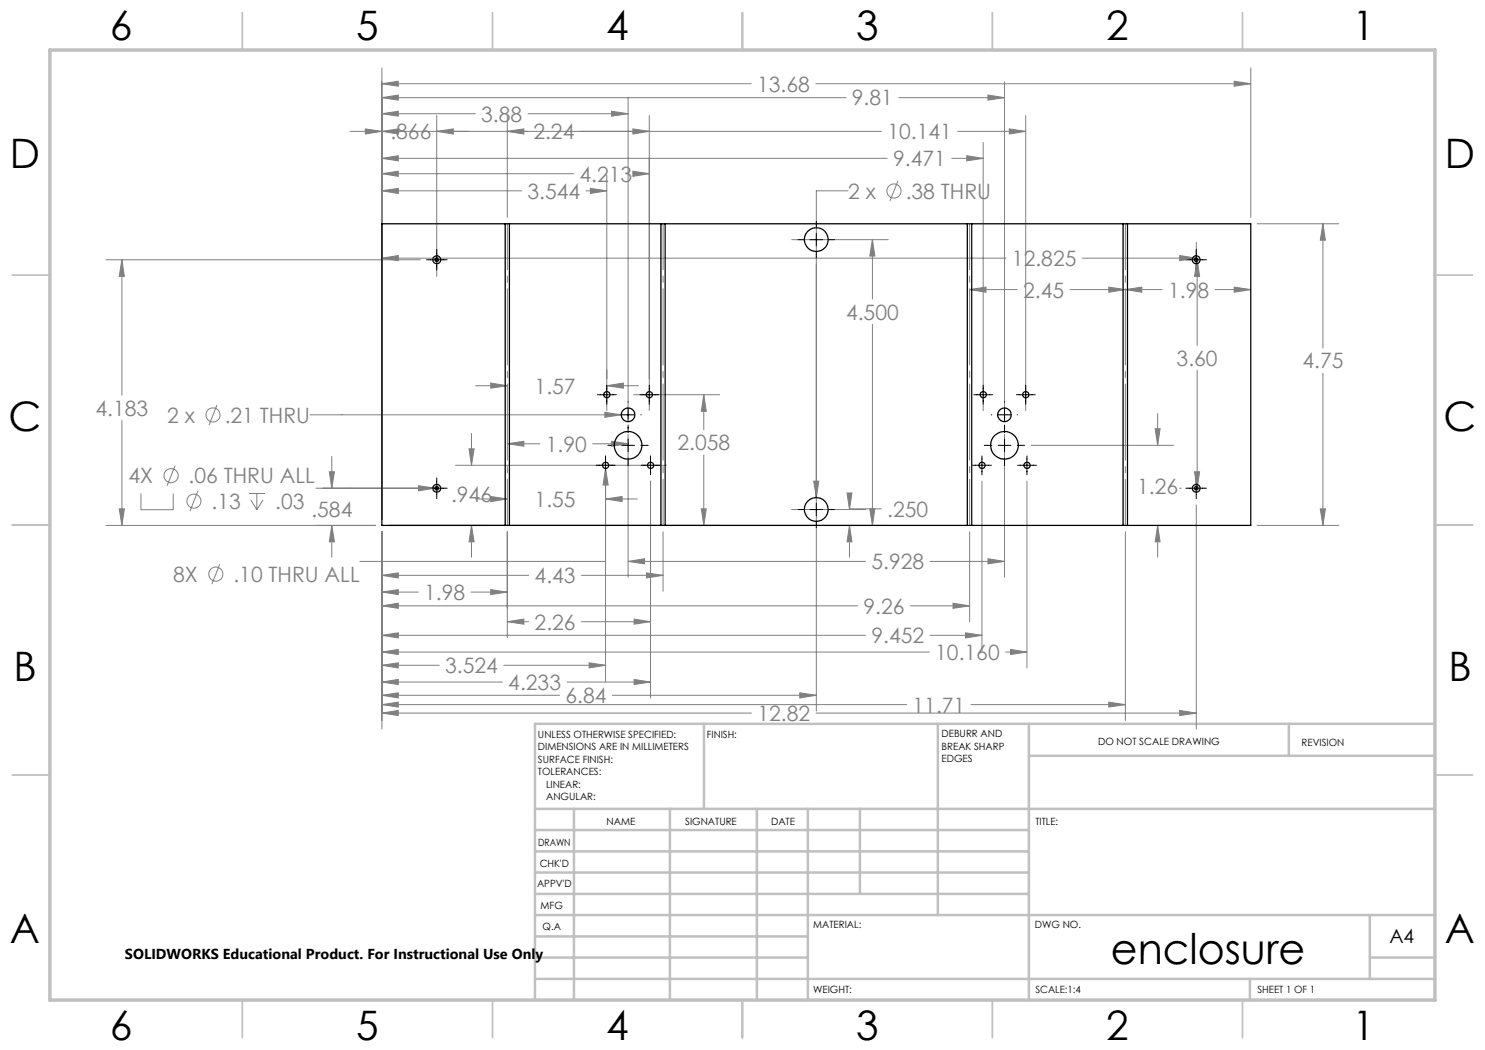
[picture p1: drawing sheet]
<svg xmlns="http://www.w3.org/2000/svg" width="297mm" height="210mm" viewBox="0 0 297 210" stroke-linecap="round" stroke-linejoin="round" font-family="sans-serif">
<g fill="none" stroke="#808080" stroke-width=".2">
<path d="M76.4 16.7l3.3-.4v.9zM76.4 19.5l3.3-.5v1zM76.4 13.6v90.2M76.4 16.7h73.8M76.4 19.5h92.8M125.6 19.6v64.1M163.2 16.7h87M179.7 19.5h21.2M197.6 19l3.3 .5-3.3 .5zM200.9 16.4v67.3M246.8 16.3l3.4 .4-3.4 .5zM250.2 13.6v29.9"/>
<path d="M70 26.3h106.3M73.1 25.8l3.3 .5-3.3 .5zM76.4 34.7l3.3-.5v1.1zM76.4 38.2l3.3-.5v1zM76.4 31.7l3.3-.6v1.1zM76.4 26.3l3.3-.5v1zM76.4 22.7l3.3-.4v.9zM76.4 34.7h38.3M76.4 38.2h27.9M76.4 31.7h101M76.4 22.7h18.7M87.3 26.3l3.4-.5v1z"/>
<path d="M87.3 23.1v32.2M101.5 26.3l3.3-.5v1zM101.5 23.1v20.4M105.6 22.7h20M117.2 38.2h4.2M118.1 37.7l3.3 .5-3.3 .5zM121.4 35v47.1M122.3 22.3l3.3 .4-3.3 .5zM126.6 34.2l3.3 .5-3.3 .6zM126.6 25.8l3.3 .5-3.3 .5zM127.6 34.7h2.3M129.9 23.1v59"/>
<path d="M169.6 38.2h-6.3v104M179.6 36.2l-1.6 4M190.4 31.7h6.2M191.5 26.3h13.6M193.4 31.1l3.2 .6-3.2 .5zM196.6 28.5v53.6M201.9 25.8l3.2 .5-3.2 .5zM205.1 23.1v59M21.2 52h62.8M24.4 52l.5 3.3h-1.1zM24.4 52v27M76.4 51.6l3.3-.5v1z"/>
<path d="M76.4 51.6h124.8M158.3 47.9h19.4M174.5 47.9l.5 3.3h-1zM174.5 47.9v11.9M193.9 57.9l3.3-.5v1zM193.9 57.9h9.5M214 57.9h18.4M216.5 51.6h22.8M221.8 57.4l3.3 .5-3.3 .5zM225.1 57.9l3.3-.5v1zM235.9 52h.4M235.9 51.1l3.4 .5-3.4 .5z"/>
<path d="M239.3 48.5v6.8M239.4 52l.5 3.3h-1zM239.4 52v17.1M243 57.9h7.2M246.8 57.4l3.4 .5-3.4 .5zM251.4 44.8h16.4M264.6 44.8l.5 3.2h-1zM264.6 44.8v24.8M95.1 77.1h6.4M98.1 76.6l3.4 .5-3.4 .5zM121.4 77.1l3.3-.5v1zM121.4 77.1h6.3"/>
<path d="M126.7 78.9h17.2M140.8 78.9l.5 3.4h-1zM140.8 78.9v7.1M174.5 64.9v40.2M239.4 74.1v23.5M264.6 74.6v30.5M24.4 84.1v21M28.2 98.7v3.2h6.4v-3.2M35 93.1l-1.6 4M39.6 98.2l-1.6 4M43.4 81l-1.6 4M49.8 98.7h3.2"/>
<path d="M51.4 98.7v3.2M62 83h62.2M63.2 97.6h23.8M65.9 94.4h1l-.5 3.2zM66.4 91.3v6.3M83.7 97.1l3.3 .5-3.3 .6zM91.1 93.1h42.2M93.8 89.8h1l-.5 3.3zM94.3 86.7v6.4M95.1 99.8h6.4M98.1 99.3l3.4 .5-3.4 .5zM101.5 88.8l3.3-.5v.9z"/>
<path d="M101.5 88.8h6.5M118.5 88.8h7.1M121 82.5l3.2 .5-3.2 .5zM121.1 93.7l.5 3.3h-1zM121.1 99.8l3.3-.5v1zM121.1 93.7v42.5M121.1 99.8h6.4M122.3 88.3l3.3 .5-3.3 .4zM125.6 86.9v28.6M130.1 96.2v43.4M140.8 91v14.1M162.7 96.2h1.1l-.5 3.3z"/>
<path d="M169.4 98.6h1l-.5 3.3zM196.4 96.2v34M200.9 86.9v28.6M205.4 96.2v37.4M206.2 89.1h28.5M231 85.8h1l-.5 3.3zM231.5 82.7v6.4M235.9 97.6h.4M238.9 94.4h1l-.5 3.2zM21.2 105.1h53.9M23.8 101.8h1.1l-.5 3.3zM44 112.8l-1.6 4"/>
<path d="M50.2 100l1.2 1.9M52.6 100l-1.2 1.9M66.4 105.1l.5 3.3h-1zM66.4 105.1v6.3M72 112.3h49.1M76.4 118.4l3.3-.5v1zM76.4 115.1l3.3-.5v1zM76.4 106.4v39.4M76.4 118.4h7.2M76.4 115.1h29.3M77.6 105.1h100.1M94.2 118.4h7.3"/>
<path d="M94.3 105.1l.5 3.3h-1zM94.3 105.1v6.3M98.1 117.9l3.4 .5-3.4 .5zM101.5 106.4v21.1M116.3 115.1h16.3M125.6 112.3l3.3-.5v1zM125.6 112.3h47.5M129.3 114.6l3.3 .5-3.3 .5zM132.6 106.4v11.8M140.3 101.8h1l-.5 3.3zM158.3 101.9h14.8M169.9 105.1l.5 3.3h-1z"/>
<path d="M169.9 105.1v6.3M174 101.8h1l-.5 3.3zM176.2 101.8h-6.3v.1M186 112.3h14.9M193.9 106.4v17.9M197.6 111.8l3.3 .5-3.3 .5zM225.1 106.4v37.7M231.5 105.1l.5 3.3h-1zM231.5 105.1v6.3M239.3 101v44.8M251.4 105.1h16.4M264.1 101.8h1l-.5 3.3z"/>
<path d="M76.4 136.4l3.3-.5v1zM76.4 133.1l3.3-.5v1zM76.4 127.1l3.3-.5v1zM76.4 130.4l3.3-.5v1zM76.4 139.1l3.3-.5v1zM76.4 121.2l3.3-.6v1.1zM76.4 136.4h24.1M76.4 133.1h11.4M76.4 127.1h96.7M76.4 130.4h109.5M76.4 139.1h35.5M76.4 121.2h95.1"/>
<path d="M100.8 133.1h20.3M101.5 124.3l3.3-.5v1zM101.5 124.3h4.2M113.4 136.4h16.7M116.3 124.3h13.8M117.8 132.6l3.3 .5-3.3 .5zM122.5 139.1h40.8M126.8 135.9l3.3 .5-3.3 .5zM126.8 123.8l3.3 .5-3.3 .5zM159.9 138.6l3.4 .5-3.4 .5zM182.1 121.2h11.8M186 127.1h10.4"/>
<path d="M190.6 120.6l3.3 .6-3.3 .5zM193.1 126.6l3.3 .5-3.3 .5zM201.1 130.4h4.3M202.1 129.9l3.3 .5-3.3 .5zM76.4 142.6l3.3-.5v1zM76.4 140.9l3.3-.5v1zM76.4 142.6h73.9M76.4 140.9h104.9M163.2 142.6h76.1M194.2 140.9h30.9M221.8 140.4l3.3 .5-3.3 .5zM235.9 142.1l3.4 .5-3.4 .5z"/>
<circle cx="178.8" cy="38.2" r="1.41"/>
<circle cx="34.2" cy="95.1" r="1.41"/>
<circle cx="42.6" cy="83" r="1.42"/>
<circle cx="38.8" cy="100.2" r="1.4"/>
<circle cx="43.2" cy="114.8" r="1.41"/>
</g>
<g fill="none" stroke="#c0c0c0" stroke-width=".35">
<path d="M48.5 2.5v7.5M98.5 2.5v7.5M148.5 2.5v7.5M198.5 2.5v7.5M248.5 2.5v7.5M2.5 55h7.5M287 55h7.5M2.5 105h7.5M287 105h7.5M2.5 155h7.5M287 155h7.5M48.5 200v7.5"/>
<path d="M98.5 200v7.5M148.5 200v7.5M198.5 200v7.5M248.5 200v7.5"/>
</g>
<g fill="none" stroke="#c0c0c0" stroke-width=".5">
<path d="M140.8 144.8v17M187.6 144.8v38.2M205.8 144.8v55.2M205.8 151.2h81.2M257.8 144.8v6.4M287 144.8h-180v55.2M107 161.8h180M107 178.8h98.8M107 174.5h98.8M107 170.3h98.8M107 166h98.8M114.8 161.8v38.2"/>
<path d="M134 161.8v38.2M151.4 161.8v38.2M161.6 161.8v38.2M172 161.8v17M107 195.8h180M107 191.5h54.6M107 187.3h54.6M107 183h180M250 195.8v4.2M274 191.5h13M274 183v12.8"/>
</g>
<path d="M10 10h277v190h-277z" fill="none" stroke="#c0c0c0" stroke-width=".7"/>
<path d="M101.5 44.7v60.4M132.6 44.7v60.4M193.9 105.1v-60.4M225.1 105.1v-60.4" fill="none" stroke="#808080" stroke-width=".2" stroke-dasharray="15.2 1.3 1.3 1.3" stroke-dashoffset="6"/>
<g fill="none" stroke="#000" stroke-width=".2">
<path d="M85.3 52h4.1M87.3 49.9v4.1M159.6 47.9h1.1M162 47.9h2.5M163.3 44.3v1.1M163.3 46.7v2.5M163.3 50.5v1.1M165.8 47.9h1.1M237.2 52h4.1M239.3 49.9v4.1M119.5 78.9h3.8M121.4 77v3.8"/>
<path d="M128 78.9h3.8M129.9 77v3.8M194.8 78.9h3.7M196.6 77v3.8M203.3 78.9h3.7M205.1 77v3.8M85.3 97.6h4.1M87.3 95.6v4.1M119.2 93.1h3.8M121.1 91.2v3.8M121.6 89.1h1.5M123 83h.1"/>
<path d="M124.4 89.1h2.5M124.4 83h2.5M125.6 80.3v.1M125.6 81.7v2.5M125.6 85v1.5M125.6 87.8v2.5M125.6 91.6v1.5M128.2 89.1h1.4M128.2 83h.1M128.2 93.1h3.8M130.1 91.2v3.8M163.3 98.2v1.2"/>
<path d="M194.5 93.1h3.8M196.4 91.2v3.8M196.8 89.1h1.6M198.3 83h.1M199.6 89.1h2.6M199.6 83h2.6M200.9 80.3v.1M200.9 81.7v2.5M200.9 85v1.5M200.9 87.8v2.5M200.9 91.6v1.5M203.4 89.1h1.5"/>
<path d="M203.4 83h.1M203.5 93.1h3.8M205.4 91.2v3.8M237.2 97.6h4.1M239.3 95.6v4.1M159.6 101.9h1.1M162 101.9h2.5M163.3 100.6v2.6M163.3 104.4v1.1M165.8 101.9h1.1"/>
</g>
<path d="M83.7 97.1v1.1l3.3-.6zM73.1 25.8l3.3 .5-3.3 .5zM87.3 26.3l3.4-.5v1zM76.4 51.6l3.3-.5v1zM235.9 51.1l3.4 .5-3.4 .5zM23.8 101.8h1.1l-.5 3.3zM24.4 52l.5 3.3h-1.1zM66.4 105.1l.5 3.3h-1zM65.9 94.4h1l-.5 3.2zM121.1 93.7l-.5 3.3h1zM76.4 34.7l3.3-.5v1.1zM126.6 34.2l3.3 .5-3.3 .6zM76.4 38.2l3.3-.5v1zM118.1 37.7l3.3 .5-3.3 .5zM76.4 136.4l3.3-.5v1zM126.8 135.9l3.3 .5-3.3 .5zM76.4 133.1l3.3-.5v1zM117.8 132.6l3.3 .5-3.3 .5zM76.4 31.7l3.3-.6v1.1zM193.4 31.1l3.2 .6-3.2 .5zM76.4 26.3l3.3-.5v1zM201.9 25.8l3.2 .5-3.2 .5zM76.4 127.1l3.3-.5v1zM193.1 126.6l3.3 .5-3.3 .5zM76.4 130.4l3.3-.5v1zM202.1 129.9l3.3 .5-3.3 .5zM140.3 101.8h1l-.5 3.3zM140.8 78.9l.5 3.4h-1zM94.3 105.1l.5 3.3h-1zM93.8 89.8h1l-.5 3.3zM162.7 96.2l.6 3.3 .5-3.3zM76.4 139.1l3.3-.5v1zM159.9 138.6l3.4 .5-3.4 .5zM174 101.8h1l-.5 3.3zM174.5 47.9l.5 3.3h-1zM169.9 105.1l.5 3.3h-1zM169.4 98.6h1l-.5 3.3zM239.4 52l.5 3.3h-1zM238.9 94.4h1l-.5 3.2zM76.4 16.7l3.3-.4v.9zM246.8 16.3l3.4 .4-3.4 .5zM264.6 44.8l.5 3.2h-1zM264.1 101.8h1l-.5 3.3zM76.4 142.6l3.3-.5v1zM235.9 142.1l3.4 .5-3.4 .5zM76.4 22.7l3.3-.4v.9zM122.3 22.3l3.3 .4-3.3 .5zM197.6 19l3.3 .5-3.3 .5zM76.4 19.5l3.3-.5v1zM121 82.5v1l3.2-.5zM125.6 112.3l3.3-.5v1zM197.6 111.8l3.3 .5-3.3 .5zM231 85.8h1l-.5 3.3zM231.5 105.1l.5 3.3h-1zM98.1 76.6l3.4 .5-3.4 .5zM121.4 77.1l3.3-.5v1zM126.6 25.8l3.3 .5-3.3 .5zM101.5 26.3l3.3-.5v1zM98.1 99.3l3.4 .5-3.4 .5zM121.1 99.8l3.3-.5v1zM101.5 124.3l3.3-.5v1zM126.8 123.8l3.3 .5-3.3 .5zM193.9 57.9l3.3-.5v1zM221.8 57.4l3.3 .5-3.3 .5zM225.1 57.9l3.3-.5v1zM246.8 57.4l3.4 .5-3.4 .5zM101.5 88.8l3.3-.5v.9zM122.3 88.3l3.3 .5-3.3 .4zM76.4 118.4l3.3-.5v1zM98.1 117.9l3.4 .5-3.4 .5zM129.3 114.6l3.3 .5-3.3 .5zM76.4 115.1l3.3-.5v1zM76.4 121.2l3.3-.6v1.1zM190.6 120.6l3.3 .6-3.3 .5zM76.4 140.9l3.3-.5v1zM221.8 140.4l3.3 .5-3.3 .5z" fill="#808080"/>
<g fill="none" stroke="#000" stroke-width=".25">
<path d="M76.4 44.8h173.8v60.3h-173.8zM101 44.8v60.3M101.9 44.8v60.3M132.2 44.8v60.3M133 44.8v60.3M193.5 44.8v60.3M194.3 44.8v60.3M224.6 44.8v60.3M225.5 44.8v60.3"/>
<circle cx="87.3" cy="51.9" r=".81"/>
<circle cx="87.3" cy="52" r=".35"/>
<circle cx="163.2" cy="47.9" r="2.38"/>
<circle cx="239.2" cy="52" r=".36"/>
<circle cx="239.3" cy="51.9" r=".81"/>
<circle cx="121.4" cy="78.9" r=".62"/>
<circle cx="129.9" cy="78.9" r=".62"/>
<circle cx="196.7" cy="78.9" r=".62"/>
<circle cx="205.2" cy="78.9" r=".62"/>
<circle cx="87.3" cy="97.7" r=".79"/>
<circle cx="87.3" cy="97.7" r=".34"/>
<circle cx="121.1" cy="93.1" r=".62"/>
<circle cx="125.6" cy="89.1" r="2.78"/>
<circle cx="125.6" cy="83" r="1.37"/>
<circle cx="130.1" cy="93.1" r=".62"/>
<circle cx="196.4" cy="93.1" r=".62"/>
<circle cx="200.9" cy="83" r="1.36"/>
<circle cx="200.9" cy="89.1" r="2.78"/>
<circle cx="205.4" cy="93.1" r=".62"/>
<circle cx="239.2" cy="97.7" r=".35"/>
<circle cx="239.2" cy="97.7" r=".79"/>
<circle cx="163.2" cy="101.9" r="2.38"/>
</g>
<text font-size="8.5" x="222.2" y="192.7">enclosure</text>
<g font-size="8.1">
<text x="22" y="8">6</text>
<text x="71.2" y="8">5</text>
<text x="121.2" y="8">4</text>
<text x="171.3" y="8">3</text>
<text x="221.3" y="8">2</text>
<text x="270.5" y="8">1</text>
<text x="2" y="33.6">D</text>
<text x="289" y="33.6">D</text>
<text x="1.7" y="86.1">C</text>
<text x="288.7" y="86.1">C</text>
<text x="2.7" y="136.1">B</text>
<text x="289.7" y="136.1">B</text>
<text x="2" y="188.6">A</text>
<text x="289" y="188.6">A</text>
<text x="22" y="208">6</text>
<text x="71.2" y="208">5</text>
<text x="121.2" y="208">4</text>
<text x="171.3" y="208">3</text>
<text x="221.3" y="208">2</text>
<text x="270.5" y="208">1</text>
</g>
<g font-size="4.2" fill="#808080">
<text x="151.4" y="18.3">13.68</text>
<text x="170.4" y="21.1">9.81</text>
<text x="78.1" y="27.9">.866</text>
<text x="96.2" y="24.3">3.88</text>
<text x="106.7" y="27.9">2.24</text>
<text x="177.5" y="27.9">10.141</text>
<text x="178.6" y="33.2">9.471</text>
<text x="105.5" y="39.8">3.544</text>
<text x="115.9" y="36.3">4.213</text>
<text x="169.6" y="39.7">2 x</text>
<text x="181.1" y="39.7">.38 THRU</text>
<text x="202.4" y="53.2">12.825</text>
<text x="204.6" y="59.5">2.45</text>
<text x="233.6" y="59.5">1.98</text>
<text x="169.2" y="63.9">4.500</text>
<text x="235.3" y="73.2">3.60</text>
<text x="260.5" y="73.7">4.75</text>
<text x="19.1" y="83.2">4.183</text>
<text x="106.9" y="78.7">1.57</text>
<text x="33.4" y="84.5">2 x</text>
<text x="44.9" y="84.5">.21 THRU</text>
<text x="109.2" y="90.3">1.90</text>
<text x="135.5" y="90.1">2.058</text>
<text x="25.7" y="96.7">4X</text>
<text x="37.7" y="96.7">.06 THRU ALL</text>
<text x="42.3" y="101.8">.13</text>
<text x="55.1" y="101.8">.03</text>
<text x="90.2" y="100.5">.946</text>
<text x="106.9" y="101.4">1.55</text>
<text x="227.4" y="98.9">1.26</text>
<text x="62.3" y="103.5">.584</text>
<text x="177.4" y="103.4">.250</text>
<text x="174.3" y="113.9">5.928</text>
<text x="34.6" y="116.4">8X</text>
<text x="46.7" y="116.4">.10 THRU ALL</text>
<text x="106.9" y="116.7">4.43</text>
<text x="84.8" y="120">1.98</text>
<text x="106.9" y="125.9">2.26</text>
<text x="172.7" y="122.7">9.26</text>
<text x="174.3" y="128.7">9.452</text>
<text x="187.1" y="132">10.160</text>
<text x="89" y="134.7">3.524</text>
<text x="101.7" y="138">4.233</text>
<text x="113.1" y="140.7">6.84</text>
<text x="182.5" y="142.5">11.71</text>
<text x="151.5" y="144.2">12.82</text>
</g>
<text font-size="3.9" x="277.9" y="188.5">A4</text>
<text font-size="2.9" x="25" y="191.8">SOLIDWORKS Educational Product. For Instructional Use Only</text>
<g font-size="2">
<text x="107.6" y="147.6">UNLESS OTHERWISE SPECIFIED:</text>
<text x="141.4" y="147.6">FINISH:</text>
<text x="188.3" y="147.5">DEBURR AND</text>
<text x="188.3" y="150">BREAK SHARP</text>
<text x="219.6" y="149">DO NOT SCALE DRAWING</text>
<text x="260.3" y="149.2">REVISION</text>
<text x="107.6" y="150.1">DIMENSIONS ARE IN MILLIMETERS</text>
<text x="107.6" y="152.6">SURFACE FINISH:</text>
<text x="107.6" y="155.1">TOLERANCES:</text>
<text x="188.3" y="152.5">EDGES</text>
<text x="109.2" y="157.6">LINEAR:</text>
<text x="109.2" y="160.1">ANGULAR:</text>
<text x="121.3" y="165">NAME</text>
<text x="137" y="164.9">SIGNATURE</text>
<text x="154.2" y="164.9">DATE</text>
<text x="207.1" y="164.9">TITLE:</text>
<text x="107.6" y="169.1">DRAWN</text>
<text x="107.9" y="173.3">CHK'D</text>
<text x="107.4" y="177.4">APPV'D</text>
<text x="108.1" y="181.8">MFG</text>
<text x="108.5" y="186">Q.A</text>
<text x="162.6" y="185.5">MATERIAL:</text>
<text x="207" y="185.5">DWG NO.</text>
<text x="162.6" y="198.5">WEIGHT:</text>
<text x="207.1" y="198.6">SCALE:1:4</text>
<text x="251.5" y="198.6">SHEET 1 OF 1</text>
</g>
</svg>
